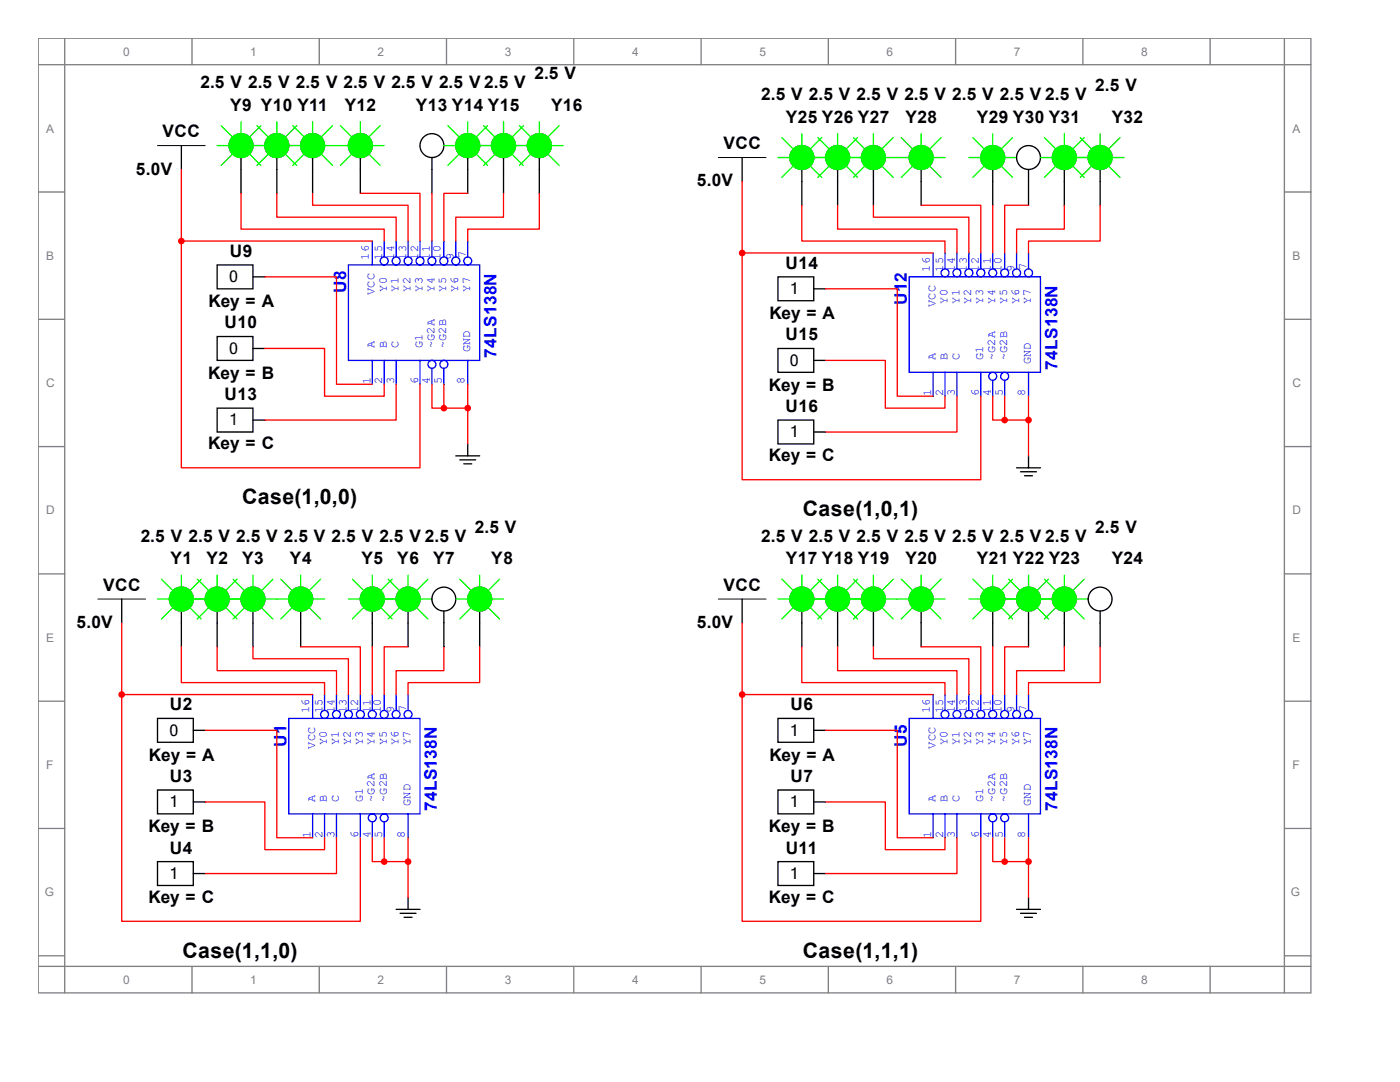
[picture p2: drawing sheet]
<svg xmlns="http://www.w3.org/2000/svg" width="279mm" height="216mm" viewBox="0 0 279 216" stroke-linecap="round" stroke-linejoin="round" font-family="sans-serif">
<g fill="none" stroke="#808080" stroke-width=".26">
<path d="M7.6 7.6h254v190.5h-254zM7.6 12.9h254M12.9 7.6v190.5M38.3 7.6v5.3M63.7 7.6v5.3M89.1 7.6v5.3M114.5 7.6v5.3M139.9 7.6v5.3M165.3 7.6v5.3M190.7 7.6v5.3M216.1 7.6v5.3M241.5 7.6v5.3"/>
<path d="M256.3 7.6v190.5M7.6 38.3h5.3M256.3 38.3h5.3M7.6 63.7h5.3M256.3 63.7h5.3M7.6 89.1h5.3M256.3 89.1h5.3M7.6 114.5h5.3M256.3 114.5h5.3M7.6 139.9h5.3M256.3 139.9h5.3M7.6 165.3h5.3"/>
<path d="M256.3 165.3h5.3M7.6 190.7h5.3M7.6 192.8h254M38.3 192.8v5.3M63.7 192.8v5.3M89.1 192.8v5.3M114.5 192.8v5.3M139.9 192.8v5.3M165.3 192.8v5.3M190.7 192.8v5.3M216.1 192.8v5.3M241.5 192.8v5.3"/>
<path d="M256.3 190.7h5.3"/>
</g>
<g fill="none" stroke="#000" stroke-width=".26">
<path d="M36.2 29.1v4.7M148.1 31.4v4.8M91 91h4.7M91.8 91.8h3.1M92.6 92.6h1.5M93.3 88.6v2.4M202.9 93.3h4.7M203.7 94.1h3.2M204.5 94.9h1.6M205.3 91v2.3M24.3 119.5v4.8M148.1 119.5v4.8"/>
<path d="M81.4 179.1v2.4M205.3 179.1v2.4M79.1 181.5h4.7M79.9 182.2h3.1M80.6 183h1.6M202.9 181.5h4.7M203.7 182.2h3.2M204.5 183h1.6"/>
</g>
<path d="M31.4 29.1h9.6M143.4 31.4h9.5M19.5 119.5h9.6M143.4 119.5h9.5" fill="none" stroke="#000" stroke-width=".2"/>
<path d="M69.5 52.9h26.2v19h-26.2z" fill="none" stroke="#00f" stroke-width=".26"/>
<g fill="none" stroke="#00f" stroke-width=".26">
<path d="M76.7 48.1v3.2"/>
<circle cx="76.7" cy="52.1" r=".79"/>
</g>
<g fill="none" stroke="#00f" stroke-width=".26">
<path d="M79.1 48.1v3.2"/>
<circle cx="79.1" cy="52.1" r=".79"/>
</g>
<g fill="none" stroke="#00f" stroke-width=".26">
<path d="M81.4 48.1v3.2"/>
<circle cx="81.4" cy="52.1" r=".79"/>
</g>
<g fill="none" stroke="#00f" stroke-width=".26">
<path d="M83.8 48.1v3.2"/>
<circle cx="83.8" cy="52.1" r=".79"/>
</g>
<g fill="none" stroke="#00f" stroke-width=".26">
<path d="M86.2 48.1v3.2"/>
<circle cx="86.2" cy="52.1" r=".79"/>
</g>
<g fill="none" stroke="#00f" stroke-width=".26">
<path d="M88.6 48.1v3.2"/>
<circle cx="88.6" cy="52.1" r=".79"/>
</g>
<g fill="none" stroke="#00f" stroke-width=".26">
<path d="M91 48.1v3.2"/>
<circle cx="91" cy="52.1" r=".79"/>
</g>
<g fill="none" stroke="#00f" stroke-width=".26">
<path d="M93.3 48.1v3.2"/>
<circle cx="93.3" cy="52.1" r=".79"/>
</g>
<path d="M74.3 71.9v4.8" fill="none" stroke="#00f" stroke-width=".26"/>
<path d="M76.7 71.9v4.8" fill="none" stroke="#00f" stroke-width=".26"/>
<path d="M79.1 71.9v4.8" fill="none" stroke="#00f" stroke-width=".26"/>
<path d="M83.8 71.9v4.8" fill="none" stroke="#00f" stroke-width=".26"/>
<g fill="none" stroke="#00f" stroke-width=".26">
<path d="M86.2 73.5v3.2"/>
<circle cx="86.2" cy="72.7" r=".79"/>
</g>
<g fill="none" stroke="#00f" stroke-width=".26">
<path d="M88.6 73.5v3.2"/>
<circle cx="88.6" cy="72.7" r=".79"/>
</g>
<path d="M93.3 71.9v4.8" fill="none" stroke="#00f" stroke-width=".26"/>
<path d="M74.3 48.1v4.8M57.6 143.4h26.2v19h-26.2z" fill="none" stroke="#00f" stroke-width=".26"/>
<g fill="none" stroke="#000" stroke-width=".26">
<path d="M48.1 31.4v7.2M55.2 31.4v7.2M62.4 31.4v7.2M71.9 31.4v7.2M86.2 31.4v7.2M93.3 31.4v7.2M100.5 31.4v7.2M107.6 31.4v7.2M43.3 52.9h7.2v4.7h-7.2zM50.5 55.2h2.4M43.3 67.2h7.2v4.7h-7.2zM50.5 69.5h2.4"/>
<path d="M43.3 81.4h7.2v4.8h-7.2zM50.5 83.8h2.4"/>
<circle cx="48.1" cy="29.1" r="2.38"/>
<circle cx="55.2" cy="29.1" r="2.38"/>
<circle cx="62.4" cy="29.1" r="2.38"/>
<circle cx="71.9" cy="29.1" r="2.38"/>
<circle cx="86.2" cy="29.1" r="2.38"/>
<circle cx="93.3" cy="29.1" r="2.38"/>
<circle cx="100.5" cy="29.1" r="2.38"/>
<circle cx="107.6" cy="29.1" r="2.38"/>
</g>
<g fill="none" stroke="#0f0" stroke-width=".26">
<path d="M43.3 29.1h2.4M44.1 25.1l2.4 2.4M46.5 30.6l-2.4 2.4M48.1 24.3v2.4M49.7 30.6l2.4 2.4M50.5 29.1h2.4M51.3 25.1l2.4 2.4M52.1 25.1l-2.4 2.4M53.7 30.6l-2.4 2.4M55.2 24.3v2.4M56.8 30.6l2.4 2.4M57.6 29.1h2.4"/>
<path d="M58.4 25.1l2.4 2.4M59.2 25.1l-2.4 2.4M60.8 30.6l-2.4 2.4M62.4 24.3v2.4M64 30.6l2.4 2.4M64.8 29.1h4.7M66.4 25.1l-2.4 2.4M67.9 25.1l2.4 2.4M70.3 30.6l-2.4 2.4M71.9 24.3v2.4M73.5 30.6l2.4 2.4M74.3 29.1h2.4"/>
<path d="M75.9 25.1l-2.4 2.4M88.6 29.1h2.4M89.4 25.1l2.4 2.4M91.8 30.6l-2.4 2.4M93.3 24.3v2.4M94.9 30.6l2.4 2.4M95.7 29.1h2.4M96.5 25.1l2.4 2.4M97.3 25.1l-2.4 2.4M98.9 30.6l-2.4 2.4M100.5 24.3v2.4M102.1 30.6l2.4 2.4"/>
<path d="M102.9 29.1h2.4M103.7 25.1l2.3 2.4M104.5 25.1l-2.4 2.4M106 30.6l-2.3 2.4M107.6 24.3v2.4M109.2 30.6l2.4 2.4M110 29.1h2.4M111.6 25.1l-2.4 2.4"/>
</g>
<g fill="#0f0" stroke="#0f0" stroke-width=".26">
<circle cx="48.1" cy="29.1" r="2.38"/>
<circle cx="55.2" cy="29.1" r="2.38"/>
<circle cx="62.4" cy="29.1" r="2.38"/>
<circle cx="71.9" cy="29.1" r="2.38"/>
<circle cx="93.3" cy="29.1" r="2.38"/>
<circle cx="100.5" cy="29.1" r="2.38"/>
<circle cx="107.6" cy="29.1" r="2.38"/>
</g>
<g fill="#f00" stroke="#f00" stroke-width=".26">
<circle cx="93.3" cy="81.4" r=".53"/>
<circle cx="88.6" cy="81.4" r=".53"/>
<circle cx="36.2" cy="48.1" r=".53"/>
</g>
<g fill="none" stroke="#00f" stroke-width=".26">
<path d="M64.8 138.6v3.2"/>
<circle cx="64.8" cy="142.6" r=".79"/>
</g>
<g fill="none" stroke="#00f" stroke-width=".26">
<path d="M67.2 138.6v3.2"/>
<circle cx="67.2" cy="142.6" r=".79"/>
</g>
<g fill="none" stroke="#00f" stroke-width=".26">
<path d="M69.5 138.6v3.2"/>
<circle cx="69.5" cy="142.6" r=".79"/>
</g>
<g fill="none" stroke="#00f" stroke-width=".26">
<path d="M71.9 138.6v3.2"/>
<circle cx="71.9" cy="142.6" r=".79"/>
</g>
<g fill="none" stroke="#00f" stroke-width=".26">
<path d="M74.3 138.6v3.2"/>
<circle cx="74.3" cy="142.6" r=".79"/>
</g>
<g fill="none" stroke="#00f" stroke-width=".26">
<path d="M76.7 138.6v3.2"/>
<circle cx="76.7" cy="142.6" r=".79"/>
</g>
<g fill="none" stroke="#00f" stroke-width=".26">
<path d="M79.1 138.6v3.2"/>
<circle cx="79.1" cy="142.6" r=".79"/>
</g>
<g fill="none" stroke="#00f" stroke-width=".26">
<path d="M81.4 138.6v3.2"/>
<circle cx="81.4" cy="142.6" r=".79"/>
</g>
<path d="M62.4 162.4v4.8" fill="none" stroke="#00f" stroke-width=".26"/>
<path d="M64.8 162.4v4.8" fill="none" stroke="#00f" stroke-width=".26"/>
<path d="M67.2 162.4v4.8" fill="none" stroke="#00f" stroke-width=".26"/>
<path d="M71.9 162.4v4.8" fill="none" stroke="#00f" stroke-width=".26"/>
<g fill="none" stroke="#00f" stroke-width=".26">
<path d="M74.3 164v3.2"/>
<circle cx="74.3" cy="163.2" r=".79"/>
</g>
<g fill="none" stroke="#00f" stroke-width=".26">
<path d="M76.7 164v3.2"/>
<circle cx="76.7" cy="163.2" r=".79"/>
</g>
<path d="M81.4 162.4v4.8" fill="none" stroke="#00f" stroke-width=".26"/>
<path d="M62.4 138.6v4.8M181.5 143.4h26.1v19h-26.1z" fill="none" stroke="#00f" stroke-width=".26"/>
<g fill="none" stroke="#000" stroke-width=".26">
<path d="M36.2 121.9v7.2M43.3 121.9v7.2M50.5 121.9v7.2M60 121.9v7.2M74.3 121.9v7.2M81.4 121.9v7.2M88.6 121.9v7.2M95.7 121.9v7.2M31.4 143.4h7.2v4.7h-7.2zM31.4 157.6h7.2v4.8h-7.2zM38.6 145.7h2.4M31.4 171.9h7.2v4.8h-7.2z"/>
<path d="M38.6 160h2.4M38.6 174.3h2.4"/>
<circle cx="36.2" cy="119.5" r="2.38"/>
<circle cx="43.3" cy="119.5" r="2.38"/>
<circle cx="50.5" cy="119.5" r="2.38"/>
<circle cx="60" cy="119.5" r="2.38"/>
<circle cx="74.3" cy="119.5" r="2.38"/>
<circle cx="81.4" cy="119.5" r="2.38"/>
<circle cx="88.6" cy="119.5" r="2.38"/>
<circle cx="95.7" cy="119.5" r="2.38"/>
</g>
<g fill="none" stroke="#0f0" stroke-width=".26">
<path d="M31.4 119.5h2.4M32.2 115.6l2.4 2.4M36.2 114.8v2.4M38.6 119.5h2.4M39.4 115.6l2.4 2.4M40.2 115.6l-2.4 2.4M43.3 114.8v2.4M45.7 119.5h2.4M46.5 115.6l2.4 2.4M47.3 115.6l-2.4 2.4M50.5 114.8v2.4M52.9 119.5h4.7"/>
<path d="M54.5 115.6l-2.4 2.4M56 115.6l2.4 2.4M60 114.8v2.4M62.4 119.5h2.4M64 115.6l-2.4 2.4M69.5 119.5h2.4M70.3 115.6l2.4 2.4M74.3 114.8v2.4M76.7 119.5h2.4M77.5 115.6l2.4 2.4M78.3 115.6l-2.4 2.4M81.4 114.8v2.4"/>
<path d="M83.8 119.5h2.4M85.4 115.6l-2.4 2.4M91 119.5h2.3M91.8 115.6l2.3 2.4M95.7 114.8v2.4M98.1 119.5h2.4M99.7 115.6l-2.4 2.4M34.6 121.1l-2.4 2.4M37.8 121.1l2.4 2.4M41.8 121.1l-2.4 2.4M44.9 121.1l2.4 2.4M48.9 121.1l-2.4 2.4"/>
<path d="M52.1 121.1l2.4 2.4M58.4 121.1l-2.4 2.4M61.6 121.1l2.4 2.4M72.7 121.1l-2.4 2.4M75.9 121.1l2.4 2.4M79.9 121.1l-2.4 2.4M83 121.1l2.4 2.4M94.1 121.1l-2.3 2.4M97.3 121.1l2.4 2.4"/>
</g>
<g fill="#0f0" stroke="#0f0" stroke-width=".26">
<circle cx="36.2" cy="119.5" r="2.38"/>
<circle cx="43.3" cy="119.5" r="2.38"/>
<circle cx="50.5" cy="119.5" r="2.38"/>
<circle cx="60" cy="119.5" r="2.38"/>
<circle cx="74.3" cy="119.5" r="2.38"/>
<circle cx="81.4" cy="119.5" r="2.38"/>
<circle cx="95.7" cy="119.5" r="2.38"/>
</g>
<g fill="#f00" stroke="#f00" stroke-width=".26">
<circle cx="81.4" cy="171.9" r=".53"/>
<circle cx="76.7" cy="171.9" r=".53"/>
<circle cx="24.3" cy="138.6" r=".53"/>
</g>
<g fill="none" stroke="#00f" stroke-width=".26">
<path d="M188.6 138.6v3.2"/>
<circle cx="188.6" cy="142.6" r=".79"/>
</g>
<g fill="none" stroke="#00f" stroke-width=".26">
<path d="M191 138.6v3.2"/>
<circle cx="191" cy="142.6" r=".79"/>
</g>
<g fill="none" stroke="#00f" stroke-width=".26">
<path d="M193.4 138.6v3.2"/>
<circle cx="193.4" cy="142.6" r=".79"/>
</g>
<g fill="none" stroke="#00f" stroke-width=".26">
<path d="M195.7 138.6v3.2"/>
<circle cx="195.7" cy="142.6" r=".79"/>
</g>
<g fill="none" stroke="#00f" stroke-width=".26">
<path d="M198.1 138.6v3.2"/>
<circle cx="198.1" cy="142.6" r=".79"/>
</g>
<g fill="none" stroke="#00f" stroke-width=".26">
<path d="M200.5 138.6v3.2"/>
<circle cx="200.5" cy="142.6" r=".79"/>
</g>
<g fill="none" stroke="#00f" stroke-width=".26">
<path d="M202.9 138.6v3.2"/>
<circle cx="202.9" cy="142.6" r=".79"/>
</g>
<g fill="none" stroke="#00f" stroke-width=".26">
<path d="M205.3 138.6v3.2"/>
<circle cx="205.3" cy="142.6" r=".79"/>
</g>
<path d="M186.2 162.4v4.8" fill="none" stroke="#00f" stroke-width=".26"/>
<path d="M188.6 162.4v4.8" fill="none" stroke="#00f" stroke-width=".26"/>
<path d="M191 162.4v4.8" fill="none" stroke="#00f" stroke-width=".26"/>
<path d="M195.7 162.4v4.8" fill="none" stroke="#00f" stroke-width=".26"/>
<g fill="none" stroke="#00f" stroke-width=".26">
<path d="M198.1 164v3.2"/>
<circle cx="198.1" cy="163.2" r=".79"/>
</g>
<g fill="none" stroke="#00f" stroke-width=".26">
<path d="M200.5 164v3.2"/>
<circle cx="200.5" cy="163.2" r=".79"/>
</g>
<path d="M205.3 162.4v4.8" fill="none" stroke="#00f" stroke-width=".26"/>
<path d="M181.5 55.2h26.1v19.1h-26.1zM186.2 138.6v4.8" fill="none" stroke="#00f" stroke-width=".26"/>
<g fill="none" stroke="#000" stroke-width=".26">
<path d="M160 121.9v7.2M167.2 121.9v7.2M174.3 121.9v7.2M183.8 121.9v7.2M198.1 121.9v7.2M205.3 121.9v7.2M212.4 121.9v7.2M219.6 121.9v7.2M155.3 143.4h7.1v4.7h-7.1zM155.3 157.6h7.1v4.8h-7.1zM162.4 145.7h2.4M155.3 171.9h7.1v4.8h-7.1z"/>
<path d="M162.4 160h2.4M162.4 174.3h2.4"/>
<circle cx="160" cy="119.5" r="2.38"/>
<circle cx="167.2" cy="119.5" r="2.38"/>
<circle cx="174.3" cy="119.5" r="2.38"/>
<circle cx="183.8" cy="119.5" r="2.38"/>
<circle cx="198.1" cy="119.5" r="2.38"/>
<circle cx="205.3" cy="119.5" r="2.38"/>
<circle cx="212.4" cy="119.5" r="2.38"/>
<circle cx="219.6" cy="119.5" r="2.38"/>
</g>
<g fill="none" stroke="#0f0" stroke-width=".26">
<path d="M155.3 119.5h2.3M156.1 115.6l2.3 2.4M160 114.8v2.4M162.4 119.5h2.4M163.2 115.6l2.4 2.4M164 115.6l-2.4 2.4M167.2 114.8v2.4M169.5 119.5h2.4M170.3 115.6l2.4 2.4M171.1 115.6l-2.3 2.4M174.3 114.8v2.4M176.7 119.5h4.8"/>
<path d="M178.3 115.6l-2.4 2.4M179.9 115.6l2.3 2.4M183.8 114.8v2.4M186.2 119.5h2.4M187.8 115.6l-2.4 2.4M193.4 119.5h2.3M194.2 115.6l2.3 2.4M198.1 114.8v2.4M200.5 119.5h2.4M201.3 115.6l2.4 2.4M202.1 115.6l-2.4 2.4M205.3 114.8v2.4"/>
<path d="M207.6 119.5h2.4M208.4 115.6l2.4 2.4M209.2 115.6l-2.3 2.4M212.4 114.8v2.4M214.8 119.5h2.4M216.4 115.6l-2.4 2.4M158.4 121.1l-2.3 2.4M161.6 121.1l2.4 2.4M165.6 121.1l-2.4 2.4M168.8 121.1l2.3 2.4M172.7 121.1l-2.4 2.4M175.9 121.1l2.4 2.4"/>
<path d="M182.2 121.1l-2.3 2.4M185.4 121.1l2.4 2.4M196.5 121.1l-2.3 2.4M199.7 121.1l2.4 2.4M203.7 121.1l-2.4 2.4M206.9 121.1l2.3 2.4M210.8 121.1l-2.4 2.4M214 121.1l2.4 2.4"/>
</g>
<g fill="#0f0" stroke="#0f0" stroke-width=".26">
<circle cx="160" cy="119.5" r="2.38"/>
<circle cx="167.2" cy="119.5" r="2.38"/>
<circle cx="174.3" cy="119.5" r="2.38"/>
<circle cx="183.8" cy="119.5" r="2.38"/>
<circle cx="198.1" cy="119.5" r="2.38"/>
<circle cx="205.3" cy="119.5" r="2.38"/>
<circle cx="212.4" cy="119.5" r="2.38"/>
</g>
<g fill="#f00" stroke="#f00" stroke-width=".26">
<circle cx="205.3" cy="171.9" r=".53"/>
<circle cx="200.5" cy="171.9" r=".53"/>
<circle cx="148.1" cy="138.6" r=".53"/>
</g>
<g fill="none" stroke="#00f" stroke-width=".26">
<path d="M188.6 50.5v3.2"/>
<circle cx="188.6" cy="54.5" r=".79"/>
</g>
<g fill="none" stroke="#00f" stroke-width=".26">
<path d="M191 50.5v3.2"/>
<circle cx="191" cy="54.5" r=".79"/>
</g>
<g fill="none" stroke="#00f" stroke-width=".26">
<path d="M193.4 50.5v3.2"/>
<circle cx="193.4" cy="54.5" r=".79"/>
</g>
<g fill="none" stroke="#00f" stroke-width=".26">
<path d="M195.7 50.5v3.2"/>
<circle cx="195.7" cy="54.5" r=".79"/>
</g>
<g fill="none" stroke="#00f" stroke-width=".26">
<path d="M198.1 50.5v3.2"/>
<circle cx="198.1" cy="54.5" r=".79"/>
</g>
<g fill="none" stroke="#00f" stroke-width=".26">
<path d="M200.5 50.5v3.2"/>
<circle cx="200.5" cy="54.5" r=".79"/>
</g>
<g fill="none" stroke="#00f" stroke-width=".26">
<path d="M202.9 50.5v3.2"/>
<circle cx="202.9" cy="54.5" r=".79"/>
</g>
<g fill="none" stroke="#00f" stroke-width=".26">
<path d="M205.3 50.5v3.2"/>
<circle cx="205.3" cy="54.5" r=".79"/>
</g>
<path d="M186.2 74.3v4.8" fill="none" stroke="#00f" stroke-width=".26"/>
<path d="M188.6 74.3v4.8" fill="none" stroke="#00f" stroke-width=".26"/>
<path d="M191 74.3v4.8" fill="none" stroke="#00f" stroke-width=".26"/>
<path d="M195.7 74.3v4.8" fill="none" stroke="#00f" stroke-width=".26"/>
<g fill="none" stroke="#00f" stroke-width=".26">
<path d="M198.1 75.9v3.2"/>
<circle cx="198.1" cy="75.1" r=".79"/>
</g>
<g fill="none" stroke="#00f" stroke-width=".26">
<path d="M200.5 75.9v3.2"/>
<circle cx="200.5" cy="75.1" r=".79"/>
</g>
<path d="M205.3 74.3v4.8" fill="none" stroke="#00f" stroke-width=".26"/>
<path d="M186.2 50.5v4.7" fill="none" stroke="#00f" stroke-width=".26"/>
<g fill="none" stroke="#000" stroke-width=".26">
<path d="M160 33.8v7.2M167.2 33.8v7.2M174.3 33.8v7.2M183.8 33.8v7.2M198.1 33.8v7.2M205.3 33.8v7.2M212.4 33.8v7.2M219.6 33.8v7.2M155.3 55.2h7.1v4.8h-7.1zM162.4 57.6h2.4M155.3 69.5h7.1v4.8h-7.1zM162.4 71.9h2.4"/>
<path d="M155.3 83.8h7.1v4.8h-7.1zM162.4 86.2h2.4"/>
<circle cx="160" cy="31.4" r="2.38"/>
<circle cx="167.2" cy="31.4" r="2.38"/>
<circle cx="174.3" cy="31.4" r="2.38"/>
<circle cx="183.8" cy="31.4" r="2.38"/>
<circle cx="198.1" cy="31.4" r="2.38"/>
<circle cx="205.3" cy="31.4" r="2.38"/>
<circle cx="212.4" cy="31.4" r="2.38"/>
<circle cx="219.6" cy="31.4" r="2.38"/>
</g>
<g fill="none" stroke="#0f0" stroke-width=".26">
<path d="M155.3 31.4h2.3M156.1 27.5l2.3 2.3M158.4 33l-2.3 2.4M160 26.7v2.4M161.6 33l2.4 2.4M162.4 31.4h2.4M163.2 27.5l2.4 2.3M164 27.5l-2.4 2.3M165.6 33l-2.4 2.4M167.2 26.7v2.4M168.8 33l2.3 2.4M169.5 31.4h2.4"/>
<path d="M170.3 27.5l2.4 2.3M171.1 27.5l-2.3 2.3M172.7 33l-2.4 2.4M174.3 26.7v2.4M175.9 33l2.4 2.4M176.7 31.4h4.8M178.3 27.5l-2.4 2.3M179.9 27.5l2.3 2.3M182.2 33l-2.3 2.4M183.8 26.7v2.4M185.4 33l2.4 2.4M186.2 31.4h2.4"/>
<path d="M187.8 27.5l-2.4 2.3M193.4 31.4h2.3M194.2 27.5l2.3 2.3M196.5 33l-2.3 2.4M198.1 26.7v2.4M199.7 33l2.4 2.4M200.5 31.4h2.4M202.1 27.5l-2.4 2.3M207.6 31.4h2.4M208.4 27.5l2.4 2.3M210.8 33l-2.4 2.4M212.4 26.7v2.4"/>
<path d="M214 33l2.4 2.4M214.8 31.4h2.4M215.6 27.5l2.4 2.3M216.4 27.5l-2.4 2.3M218 33l-2.4 2.4M219.6 26.7v2.4M221.1 33l2.4 2.4M221.9 31.4h2.4M223.5 27.5l-2.4 2.3"/>
</g>
<g fill="#0f0" stroke="#0f0" stroke-width=".26">
<circle cx="160" cy="31.4" r="2.38"/>
<circle cx="167.2" cy="31.4" r="2.38"/>
<circle cx="174.3" cy="31.4" r="2.38"/>
<circle cx="183.8" cy="31.4" r="2.38"/>
<circle cx="198.1" cy="31.4" r="2.38"/>
<circle cx="212.4" cy="31.4" r="2.38"/>
<circle cx="219.6" cy="31.4" r="2.38"/>
</g>
<g fill="#f00" stroke="#f00" stroke-width=".26">
<circle cx="205.3" cy="83.8" r=".53"/>
<circle cx="200.5" cy="83.8" r=".53"/>
<circle cx="148.1" cy="50.5" r=".53"/>
</g>
<g fill="none" stroke="#f00" stroke-width=".26">
<path d="M36.2 33.8v14.3M48.1 38.6v7.1h28.6v2.4M55.2 38.6v4.7h23.9v4.8M62.4 38.6v2.4h19v7.1M71.9 38.6h11.9v9.5M86.2 38.6v9.5M93.3 38.6h-4.7v9.5M100.5 38.6v4.7h-9.5v4.8M107.6 38.6v7.1h-14.3v2.4M148.1 36.2v14.3M36.2 48.1v45.2h47.6v-16.6M36.2 48.1h38.1"/>
<path d="M52.9 55.2h14.3v21.5h7.1M148.1 50.5v45.2h47.6v-16.6M148.1 50.5h38.1M160 41v7.1h28.6v2.4M164.8 57.6h14.3v21.5h7.1M167.2 41v4.7h23.8v4.8M174.3 41v2.3h19.1v7.2M183.8 41h11.9v9.5M198.1 41v9.5M205.3 41h-4.8v9.5M212.4 41v4.7h-9.5v4.8M219.6 41v7.1h-14.3v2.4"/>
<path d="M52.9 69.5h11.9v9.6h11.9v-2.4M79.1 76.7v7.1h-26.2M86.2 76.7v4.7h2.4M88.6 76.7v4.7M93.3 76.7v11.9M164.8 71.9h11.9v9.5h11.9v-2.3M191 79.1v7.1h-26.2M198.1 79.1v4.7h2.4M200.5 79.1v4.7M205.3 79.1v11.9M88.6 81.4h4.7M200.5 83.8h4.8"/>
<path d="M24.3 138.6v45.2h47.6v-16.6M24.3 124.3v14.3M24.3 138.6h38.1M36.2 129.1v7.1h28.6v2.4M43.3 129.1v4.7h23.9v4.8M50.5 129.1v2.3h19v7.2M60 129.1h11.9v9.5M74.3 129.1v9.5M81.4 129.1h-4.7v9.5M88.6 129.1v4.7h-9.5v4.8M95.7 129.1v7.1h-14.3v2.4M148.1 138.6v45.2h47.6v-16.6"/>
<path d="M148.1 138.6h38.1M148.1 124.3v14.3M160 129.1v7.1h28.6v2.4M167.2 129.1v4.7h23.8v4.8M174.3 129.1v2.3h19.1v7.2M183.8 129.1h11.9v9.5M198.1 129.1v9.5M205.3 129.1h-4.8v9.5M212.4 129.1v4.7h-9.5v4.8M219.6 129.1v7.1h-14.3v2.4M41 145.7h14.2v21.5h7.2M164.8 145.7h14.3v21.5h7.1"/>
<path d="M41 160h11.9v9.5h11.9v-2.3M67.2 167.2v7.1h-26.2M74.3 167.2v4.7h2.4M76.7 171.9h4.7M76.7 167.2v4.7M81.4 167.2v11.9M164.8 160h11.9v9.5h11.9v-2.3M191 167.2v7.1h-26.2M198.1 167.2v4.7h2.4M200.5 171.9h4.8M200.5 167.2v4.7M205.3 167.2v11.9"/>
</g>
<g font-size="4.2">
<text x="48.3" y="100.6">Case(1,0,0)</text>
<text x="160.2" y="103">Case(1,0,1)</text>
<text x="36.4" y="191.1">Case(1,1,0)</text>
<text x="160.2" y="191.1">Case(1,1,1)</text>
</g>
<g font-size="3.4">
<text x="40" y="17.6">2.5 V 2.5 V 2.5 V 2.5 V 2.5 V 2.5 V 2.5 V</text>
<text x="106.7" y="15.8">2.5 V</text>
<text x="45.9" y="22.1">Y9 Y10 Y11</text>
<text x="68.8" y="22.1">Y12</text>
<text x="83" y="22.1">Y13 Y14 Y15</text>
<text x="110" y="22.1">Y16</text>
<text x="151.9" y="20">2.5 V 2.5 V 2.5 V 2.5 V 2.5 V 2.5 V 2.5 V</text>
<text x="218.6" y="18.2">2.5 V</text>
<text x="32.4" y="27.4">VCC</text>
<text x="144.4" y="29.8">VCC</text>
<text x="156.8" y="24.5">Y25 Y26 Y27</text>
<text x="180.7" y="24.5">Y28</text>
<text x="194.9" y="24.5">Y29 Y30 Y31</text>
<text x="221.9" y="24.5">Y32</text>
<text x="27.1" y="34.8">5.0V</text>
<text x="139.1" y="37.2">5.0V</text>
<text x="45.8" y="51.2">U9</text>
<text x="156.8" y="53.6">U14</text>
<text x="41.6" y="61.3">Key = A</text>
<text x="44.8" y="65.5">U10</text>
<text x="153.5" y="63.7">Key = A</text>
<text x="156.8" y="67.9">U15</text>
<text x="41.6" y="75.6">Key = B</text>
<text x="153.5" y="77.9">Key = B</text>
<text x="44.8" y="79.8">U13</text>
<text x="156.8" y="82.2">U16</text>
<text x="41.6" y="89.6">Key = C</text>
<text x="153.5" y="92">Key = C</text>
<text x="94.8" y="106.3">2.5 V</text>
<text x="218.6" y="106.3">2.5 V</text>
<text x="28.1" y="108.1">2.5 V 2.5 V 2.5 V 2.5 V 2.5 V 2.5 V 2.5 V</text>
<text x="34" y="112.6">Y1</text>
<text x="41.2" y="112.6">Y2</text>
<text x="48.3" y="112.6">Y3</text>
<text x="57.9" y="112.6">Y4</text>
<text x="72.1" y="112.6">Y5</text>
<text x="79.3" y="112.6">Y6</text>
<text x="86.4" y="112.6">Y7</text>
<text x="98" y="112.6">Y8</text>
<text x="151.9" y="108.1">2.5 V 2.5 V 2.5 V 2.5 V 2.5 V 2.5 V 2.5 V</text>
<text x="156.8" y="112.6">Y17 Y18 Y19</text>
<text x="180.7" y="112.6">Y20</text>
<text x="194.9" y="112.6">Y21 Y22 Y23</text>
<text x="221.9" y="112.6">Y24</text>
<text x="20.6" y="117.9">VCC</text>
<text x="144.4" y="117.9">VCC</text>
<text x="15.2" y="125.3">5.0V</text>
<text x="139.1" y="125.3">5.0V</text>
<text x="33.9" y="141.7">U2</text>
<text x="157.7" y="141.7">U6</text>
<text x="29.7" y="151.8">Key = A</text>
<text x="33.9" y="156">U3</text>
<text x="153.5" y="151.8">Key = A</text>
<text x="157.7" y="156">U7</text>
<text x="29.6" y="166.1">Key = B</text>
<text x="153.5" y="166.1">Key = B</text>
<text x="33.9" y="170.3">U4</text>
<text x="156.8" y="170.3">U11</text>
<text x="29.6" y="180.1">Key = C</text>
<text x="153.5" y="180.1">Key = C</text>
</g>
<g font-size="3.4" fill="#00f">
<text x="69.1" y="58.5" transform="rotate(-90 69.1 58.5)">U8</text>
<text x="181" y="60.9" transform="rotate(-90 181 60.9)">U12</text>
<text x="99.1" y="71.4" transform="rotate(-90 99.1 71.4)">74LS138N</text>
<text x="211" y="73.7" transform="rotate(-90 211 73.7)">74LS138N</text>
<text x="57.1" y="149.1" transform="rotate(-90 57.1 149.1)">U1</text>
<text x="181" y="149.1" transform="rotate(-90 181 149.1)">U5</text>
<text x="87.2" y="161.9" transform="rotate(-90 87.2 161.9)">74LS138N</text>
<text x="211" y="161.9" transform="rotate(-90 211 161.9)">74LS138N</text>
</g>
<g font-size="3.2">
<text x="45.7" y="56.3">0</text>
<text x="157.6" y="58.7">1</text>
<text x="45.7" y="70.6">0</text>
<text x="157.6" y="73">0</text>
<text x="45.7" y="84.9">1</text>
<text x="157.6" y="87.2">1</text>
<text x="33.8" y="146.8">0</text>
<text x="157.6" y="146.8">1</text>
<text x="33.8" y="161.1">1</text>
<text x="157.6" y="161.1">1</text>
<text x="33.8" y="175.4">1</text>
<text x="157.6" y="175.4">1</text>
</g>
<g font-size="2.4" fill="#808080">
<text x="24.6" y="11.1">0</text>
<text x="50" y="11.1">1</text>
<text x="75.4" y="11.1">2</text>
<text x="100.8" y="11.1">3</text>
<text x="126.2" y="11.1">4</text>
<text x="151.6" y="11.1">5</text>
<text x="177" y="11.1">6</text>
<text x="202.4" y="11.1">7</text>
<text x="227.8" y="11.1">8</text>
<text x="9.2" y="26.5">A</text>
<text x="257.9" y="26.5">A</text>
<text x="9.2" y="51.9">B</text>
<text x="257.9" y="51.9">B</text>
<text x="9.2" y="77.3">C</text>
<text x="257.9" y="77.3">C</text>
<text x="9.2" y="102.7">D</text>
<text x="257.9" y="102.7">D</text>
<text x="9.2" y="128.1">E</text>
<text x="257.9" y="128.1">E</text>
<text x="9.2" y="153.5">F</text>
<text x="257.9" y="153.5">F</text>
<text x="8.9" y="178.9">G</text>
<text x="257.6" y="178.9">G</text>
<text x="24.6" y="196.3">0</text>
<text x="50" y="196.3">1</text>
<text x="75.4" y="196.3">2</text>
<text x="100.8" y="196.3">3</text>
<text x="126.2" y="196.3">4</text>
<text x="151.6" y="196.3">5</text>
<text x="177" y="196.3">6</text>
<text x="202.4" y="196.3">7</text>
<text x="227.8" y="196.3">8</text>
</g>
<g font-size="2.4" fill="#00f">
<text x="73.6" y="51.8" transform="rotate(-90 73.6 51.8)">16</text>
<text x="76.3" y="51.8" transform="rotate(-90 76.3 51.8)">15</text>
<text x="78.7" y="51.8" transform="rotate(-90 78.7 51.8)">14</text>
<text x="81" y="51.8" transform="rotate(-90 81 51.8)">13</text>
<text x="83.4" y="51.8" transform="rotate(-90 83.4 51.8)">12</text>
<text x="85.8" y="51.8" transform="rotate(-90 85.8 51.8)">11</text>
<text x="87.9" y="51.8" transform="rotate(-90 87.9 51.8)">10</text>
<text x="90.6" y="51.8" transform="rotate(-90 90.6 51.8)">9</text>
<text x="93" y="51.5" transform="rotate(-90 93 51.5)">7</text>
<text x="204.9" y="53.9" transform="rotate(-90 204.9 53.9)">7</text>
<text x="74.8" y="58.9" transform="rotate(-90 74.8 58.9)">VCC</text>
<text x="77.2" y="58.2" transform="rotate(-90 77.2 58.2)">Y0</text>
<text x="79.5" y="58.2" transform="rotate(-90 79.5 58.2)">Y1</text>
<text x="81.9" y="58.2" transform="rotate(-90 81.9 58.2)">Y2</text>
<text x="84.3" y="58.2" transform="rotate(-90 84.3 58.2)">Y3</text>
<text x="86.7" y="58.2" transform="rotate(-90 86.7 58.2)">Y4</text>
<text x="89.1" y="58.2" transform="rotate(-90 89.1 58.2)">Y5</text>
<text x="91.4" y="58.2" transform="rotate(-90 91.4 58.2)">Y6</text>
<text x="93.8" y="58.2" transform="rotate(-90 93.8 58.2)">Y7</text>
<text x="185.5" y="54.2" transform="rotate(-90 185.5 54.2)">16</text>
<text x="188.2" y="54.2" transform="rotate(-90 188.2 54.2)">15</text>
<text x="190.6" y="54.2" transform="rotate(-90 190.6 54.2)">14</text>
<text x="193" y="54.2" transform="rotate(-90 193 54.2)">13</text>
<text x="195.3" y="54.2" transform="rotate(-90 195.3 54.2)">12</text>
<text x="197.7" y="54.2" transform="rotate(-90 197.7 54.2)">11</text>
<text x="199.9" y="54.2" transform="rotate(-90 199.9 54.2)">10</text>
<text x="202.5" y="54.2" transform="rotate(-90 202.5 54.2)">9</text>
<text x="186.7" y="61.3" transform="rotate(-90 186.7 61.3)">VCC</text>
<text x="189.1" y="60.6" transform="rotate(-90 189.1 60.6)">Y0</text>
<text x="191.5" y="60.6" transform="rotate(-90 191.5 60.6)">Y1</text>
<text x="193.8" y="60.6" transform="rotate(-90 193.8 60.6)">Y2</text>
<text x="196.2" y="60.6" transform="rotate(-90 196.2 60.6)">Y3</text>
<text x="198.6" y="60.6" transform="rotate(-90 198.6 60.6)">Y4</text>
<text x="201" y="60.6" transform="rotate(-90 201 60.6)">Y5</text>
<text x="203.4" y="60.6" transform="rotate(-90 203.4 60.6)">Y6</text>
<text x="205.7" y="60.6" transform="rotate(-90 205.7 60.6)">Y7</text>
<text x="74.8" y="69.5" transform="rotate(-90 74.8 69.5)">A</text>
<text x="77.2" y="69.5" transform="rotate(-90 77.2 69.5)">B</text>
<text x="79.5" y="69.5" transform="rotate(-90 79.5 69.5)">C</text>
<text x="84.3" y="69.5" transform="rotate(-90 84.3 69.5)">G1</text>
<text x="86.7" y="69.5" transform="rotate(-90 86.7 69.5)">~G2A</text>
<text x="89.1" y="69.5" transform="rotate(-90 89.1 69.5)">~G2B</text>
<text x="93.8" y="70.3" transform="rotate(-90 93.8 70.3)">GND</text>
<text x="186.7" y="71.9" transform="rotate(-90 186.7 71.9)">A</text>
<text x="189.1" y="71.9" transform="rotate(-90 189.1 71.9)">B</text>
<text x="191.5" y="71.9" transform="rotate(-90 191.5 71.9)">C</text>
<text x="196.2" y="71.9" transform="rotate(-90 196.2 71.9)">G1</text>
<text x="198.6" y="71.9" transform="rotate(-90 198.6 71.9)">~G2A</text>
<text x="201" y="71.9" transform="rotate(-90 201 71.9)">~G2B</text>
<text x="73.9" y="76.7" transform="rotate(-90 73.9 76.7)">1</text>
<text x="76.3" y="76.7" transform="rotate(-90 76.3 76.7)">2</text>
<text x="78.7" y="76.7" transform="rotate(-90 78.7 76.7)">3</text>
<text x="83.4" y="76.7" transform="rotate(-90 83.4 76.7)">6</text>
<text x="85.8" y="76.7" transform="rotate(-90 85.8 76.7)">4</text>
<text x="88.2" y="76.7" transform="rotate(-90 88.2 76.7)">5</text>
<text x="92.7" y="76.7" transform="rotate(-90 92.7 76.7)">8</text>
<text x="205.7" y="72.7" transform="rotate(-90 205.7 72.7)">GND</text>
<text x="185.8" y="79" transform="rotate(-90 185.8 79)">1</text>
<text x="188.2" y="79" transform="rotate(-90 188.2 79)">2</text>
<text x="190.6" y="79" transform="rotate(-90 190.6 79)">3</text>
<text x="195.3" y="79" transform="rotate(-90 195.3 79)">6</text>
<text x="197.7" y="79" transform="rotate(-90 197.7 79)">4</text>
<text x="200.1" y="79" transform="rotate(-90 200.1 79)">5</text>
<text x="204.6" y="79" transform="rotate(-90 204.6 79)">8</text>
<text x="61.7" y="142.3" transform="rotate(-90 61.7 142.3)">16</text>
<text x="64.4" y="142.3" transform="rotate(-90 64.4 142.3)">15</text>
<text x="66.8" y="142.3" transform="rotate(-90 66.8 142.3)">14</text>
<text x="69.1" y="142.3" transform="rotate(-90 69.1 142.3)">13</text>
<text x="71.5" y="142.3" transform="rotate(-90 71.5 142.3)">12</text>
<text x="73.9" y="142.3" transform="rotate(-90 73.9 142.3)">11</text>
<text x="76" y="142.3" transform="rotate(-90 76 142.3)">10</text>
<text x="78.7" y="142.3" transform="rotate(-90 78.7 142.3)">9</text>
<text x="81" y="142" transform="rotate(-90 81 142)">7</text>
<text x="185.5" y="142.3" transform="rotate(-90 185.5 142.3)">16</text>
<text x="188.2" y="142.3" transform="rotate(-90 188.2 142.3)">15</text>
<text x="190.6" y="142.3" transform="rotate(-90 190.6 142.3)">14</text>
<text x="193" y="142.3" transform="rotate(-90 193 142.3)">13</text>
<text x="195.3" y="142.3" transform="rotate(-90 195.3 142.3)">12</text>
<text x="197.7" y="142.3" transform="rotate(-90 197.7 142.3)">11</text>
<text x="199.9" y="142.3" transform="rotate(-90 199.9 142.3)">10</text>
<text x="202.5" y="142.3" transform="rotate(-90 202.5 142.3)">9</text>
<text x="204.9" y="142" transform="rotate(-90 204.9 142)">7</text>
<text x="62.9" y="149.4" transform="rotate(-90 62.9 149.4)">VCC</text>
<text x="65.2" y="148.7" transform="rotate(-90 65.2 148.7)">Y0</text>
<text x="67.6" y="148.7" transform="rotate(-90 67.6 148.7)">Y1</text>
<text x="70" y="148.7" transform="rotate(-90 70 148.7)">Y2</text>
<text x="72.4" y="148.7" transform="rotate(-90 72.4 148.7)">Y3</text>
<text x="74.8" y="148.7" transform="rotate(-90 74.8 148.7)">Y4</text>
<text x="77.2" y="148.7" transform="rotate(-90 77.2 148.7)">Y5</text>
<text x="79.5" y="148.7" transform="rotate(-90 79.5 148.7)">Y6</text>
<text x="81.9" y="148.7" transform="rotate(-90 81.9 148.7)">Y7</text>
<text x="186.7" y="149.4" transform="rotate(-90 186.7 149.4)">VCC</text>
<text x="189.1" y="148.7" transform="rotate(-90 189.1 148.7)">Y0</text>
<text x="191.5" y="148.7" transform="rotate(-90 191.5 148.7)">Y1</text>
<text x="193.8" y="148.7" transform="rotate(-90 193.8 148.7)">Y2</text>
<text x="196.2" y="148.7" transform="rotate(-90 196.2 148.7)">Y3</text>
<text x="198.6" y="148.7" transform="rotate(-90 198.6 148.7)">Y4</text>
<text x="201" y="148.7" transform="rotate(-90 201 148.7)">Y5</text>
<text x="203.4" y="148.7" transform="rotate(-90 203.4 148.7)">Y6</text>
<text x="205.7" y="148.7" transform="rotate(-90 205.7 148.7)">Y7</text>
<text x="62.9" y="160" transform="rotate(-90 62.9 160)">A</text>
<text x="65.2" y="160" transform="rotate(-90 65.2 160)">B</text>
<text x="67.6" y="160" transform="rotate(-90 67.6 160)">C</text>
<text x="72.4" y="160" transform="rotate(-90 72.4 160)">G1</text>
<text x="74.8" y="160" transform="rotate(-90 74.8 160)">~G2A</text>
<text x="77.2" y="160" transform="rotate(-90 77.2 160)">~G2B</text>
<text x="81.9" y="160.8" transform="rotate(-90 81.9 160.8)">GND</text>
<text x="186.7" y="160" transform="rotate(-90 186.7 160)">A</text>
<text x="189.1" y="160" transform="rotate(-90 189.1 160)">B</text>
<text x="191.5" y="160" transform="rotate(-90 191.5 160)">C</text>
<text x="196.2" y="160" transform="rotate(-90 196.2 160)">G1</text>
<text x="198.6" y="160" transform="rotate(-90 198.6 160)">~G2A</text>
<text x="201" y="160" transform="rotate(-90 201 160)">~G2B</text>
<text x="205.7" y="160.8" transform="rotate(-90 205.7 160.8)">GND</text>
<text x="62" y="167.2" transform="rotate(-90 62 167.2)">1</text>
<text x="64.4" y="167.2" transform="rotate(-90 64.4 167.2)">2</text>
<text x="66.8" y="167.2" transform="rotate(-90 66.8 167.2)">3</text>
<text x="71.5" y="167.2" transform="rotate(-90 71.5 167.2)">6</text>
<text x="73.9" y="167.2" transform="rotate(-90 73.9 167.2)">4</text>
<text x="76.3" y="167.2" transform="rotate(-90 76.3 167.2)">5</text>
<text x="80.8" y="167.2" transform="rotate(-90 80.8 167.2)">8</text>
<text x="185.8" y="167.2" transform="rotate(-90 185.8 167.2)">1</text>
<text x="188.2" y="167.2" transform="rotate(-90 188.2 167.2)">2</text>
<text x="190.6" y="167.2" transform="rotate(-90 190.6 167.2)">3</text>
<text x="195.3" y="167.2" transform="rotate(-90 195.3 167.2)">6</text>
<text x="197.7" y="167.2" transform="rotate(-90 197.7 167.2)">4</text>
<text x="200.1" y="167.2" transform="rotate(-90 200.1 167.2)">5</text>
<text x="204.6" y="167.2" transform="rotate(-90 204.6 167.2)">8</text>
</g>
</svg>
